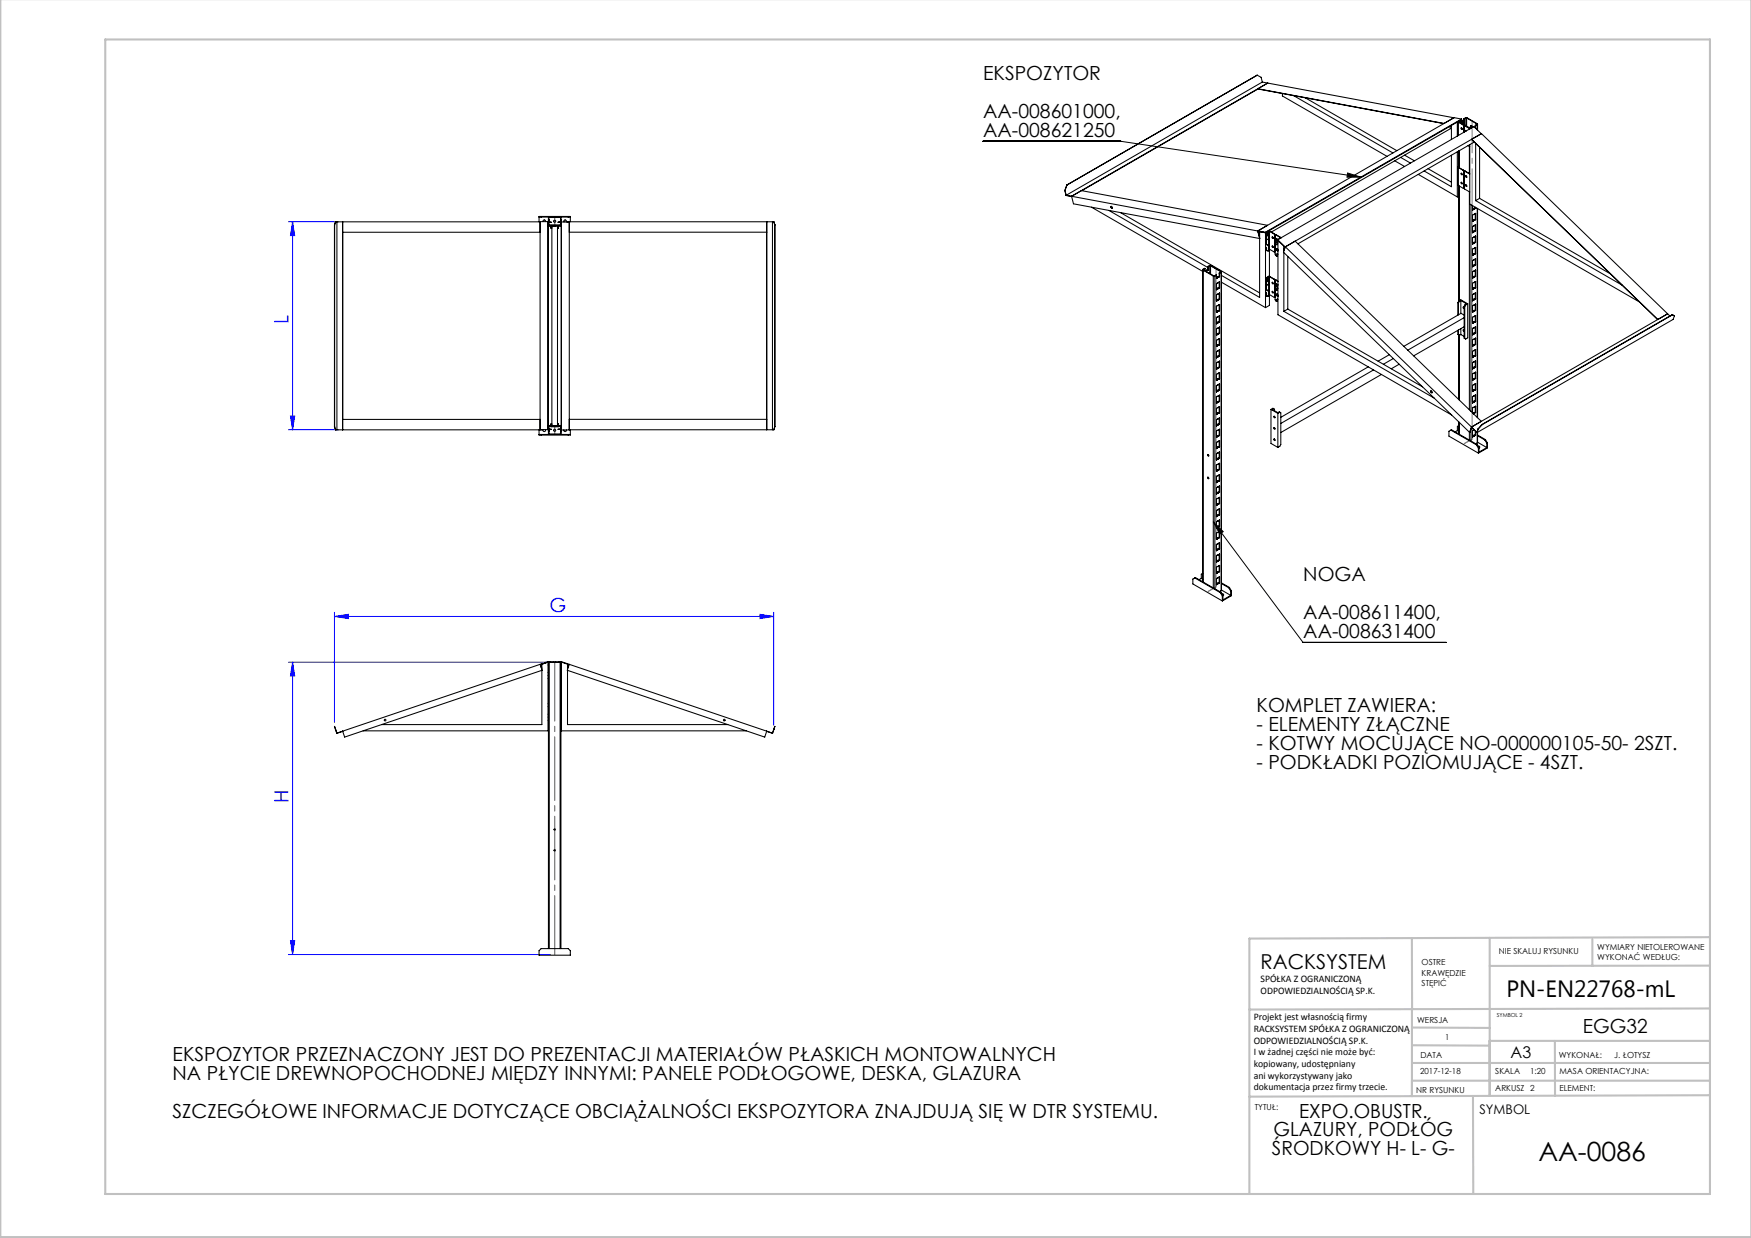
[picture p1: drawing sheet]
<svg xmlns="http://www.w3.org/2000/svg" width="420mm" height="297mm" viewBox="0 0 420 297" stroke-linecap="round" stroke-linejoin="round" font-family="sans-serif">
<g fill="none" stroke="#c0c0c0" stroke-width=".5">
<path d="M.1 -.1v296.9h419.9M25.2 9.5h385v276.9h-385zM338.7 225.2v37.8M357.3 225v37.9v-13.2M382 225.4v6.3M410.1 224.8l-110.4 .4v61.2M410.1 231.7h-52.8M338.7 259.3h71.5M338.7 255h71.5M338.7 250.8l18.6 .1M338.7 246.5l18.6 .1M357.3 249.7h52.9"/>
<path d="M373 249.7v13.2M410.1 241.9l-110.4 .3M353.3 262.9l.1 23.5M410.2 262.7l-110.5 .4"/>
</g>
<g fill="none" stroke="#00f" stroke-width=".24">
<path d="M69.2 53.2h12M70.2 53.2v49.9M70.2 53.2l.5 3.3h-1zM69.7 99.8h1l-.5 3.3zM69.2 103.1h12M69.2 158.9h64.1M70.2 158.9l.5 3.3h-1zM70.2 158.9v70.1M80.2 147.9l3.3-.5v1zM80.2 146.9v26.4M80.2 147.9h105.4M182.3 147.4l3.3 .5-3.3 .5z"/>
<path d="M185.6 146.9v27.1M69.2 229h62.8M69.7 225.7h1l-.5 3.3z"/>
</g>
<path d="M235.8 33.9h33l57.6 8.6M323.2 41.5l3.2 1h-3.3zM291 125.2l2.4 2.3-.8 .6zM291 125.2l21.6 28.9h34.3" fill="none" stroke="#000" stroke-width=".24"/>
<path d="M353.1 105.3v-76.3M291.7 140.8v-76.4" fill="none" stroke="#808080" stroke-width=".24" stroke-dasharray="15.2 1.3 1.3 1.3" stroke-dashoffset="7.5"/>
<path d="M133 52.1v2M133 102.2v2M353.1 105.3l-1.9 1.1M291.7 140.8l-1.9 1.1" fill="none" stroke="#808080" stroke-width=".24" stroke-dasharray="15.2 1.3 1.3 1.3"/>
<path d="M133 229v-70.1" fill="none" stroke="#808080" stroke-width=".24" stroke-dasharray="15.2 1.3 1.3 1.3" stroke-dashoffset="1.1"/>
<g fill="#00f">
<path d="M80.2 147.9l3.3-.5v1zM182.3 147.4l3.3 .5-3.3 .5z"/>
<path d="M70.2 158.9l.5 3.3h-1zM69.7 225.7h1l-.5 3.3z"/>
<path d="M70.2 53.2l.5 3.3h-1zM69.7 99.8h1l-.5 3.3z"/>
</g>
<path d="M291 125.2l2.4 2.3-.8 .6zM323.2 41.5l3.2 1h-3.3z" fill="#000"/>
<g fill="none" stroke="#000" stroke-width=".25">
<path d="M301.6 18l.9 .5 .3 1.2M301.6 18l-45.7 26.4M302.8 19.7l47.8 8.9M302.8 19.7l-47.1 27.1M301.7 21.3l2.4-1.4-47.1 27.2M301.7 21.3l44.7 8.3 2.3-1.3M301.7 21.3v.1M301.7 21.4l-42.2 24.3M301.7 21.4l44.6 8.3M307.6 22.4v.6l25.1 14.5M310.3 22.9l23.8 13.8M313.1 23.5l22 12.6"/>
<path d="M334.5 38.6l2.4 1.3M336 37.8l2.3 1.3M336.9 37.2l2.4 1.4M347.8 30.3l.1 .6-43 24.8M348.1 37.2v7.6l-6.5-3.8M348.1 30.1v3.4M348.8 28.2l-47.1 27.2M349.6 36.4v10.8M349.7 29.2v3.4M349.7 29.2l1.3 .8M349.8 29.2h.1M349.8 29.2l2.8 1.6 .7-.3-.4-.3"/>
<path d="M349.9 40l-.2 .1 1.3 .8M349.9 29.2v.1M349.9 36.2v4M350 36.2v4M350.1 29.2v.1M350.1 29.3l2.5 1.4 .6-.2M350.5 30.7l.2 .1v.2zM350.5 29l-.5 .2v.1M350.5 29l-.4 .2M350.5 29v.5M350.5 28.7l-.8 .5M350.5 28.7l.4 .3"/>
<path d="M350.5 28.7v.1M350.5 28.7l-.9 .6v3.3M350.5 30.7l.2 .3M350.6 28.6l-47.1 27.2M350.6 28.6l-47.1 27.1M350.7 29.2l.2 .3M350.7 29.3l.1 .1M350.9 29.1l.2 .4M350.9 29.1l-.4-.3v.7M350.9 29l.3 .4M350.9 29v.1M351 30l.1 .2"/>
<path d="M351 30l.1 .1M351.1 30.2v1.6M351.1 29.5v.4M351.1 28.5l.7-.3 2.5 1.5v.2M351.1 28.5v.7M351.1 28.5h.1M351.1 30.1v1.6M351.1 30.1v.1M351.1 29.3h.1M351.2 29.4v.5M351.2 29.4l-.1 .1M351.2 29.4h.1"/>
<path d="M351.2 29.3v.1M351.2 28.5v.8M351.2 30.2h.1M351.3 30.2l-.1 1.5M351.3 30.2l1.3 .7M351.6 28.3h.2M351.6 28.3l-.4 .2M351.6 28.3v1.9M351.6 31.3v.1M351.8 31.4l-.2-.1v.2M351.8 28.3l2.4 1.4M351.8 28.3v2"/>
<path d="M352.1 34.9l.4 .3M352.4 35.1v6.5M352.5 34.7v14.2l40.7 23.5M352.5 30.8h.2M352.6 30.9h.1M352.9 30.2l-.2 .1v.4M353 30.5v.1M353 30.2h-.2M353 30.2h-.1M353 30.2l.4 .2M353 33.4l44.6 43.2 2.4-1.3M353 33.4l44.6 43.3"/>
<path d="M353 33.4l2.3-1.3 44.7 43.2M353 30.5l-.1 .1M353.5 34l-.1 .2-42.1 24.3M353.9 30.1h.1M353.9 30.1v.6M354 30.1v.7M354 34.4v13.7M354.2 29.7v.1M354.2 29.8l-.3 .3M354.3 29.9l-.3 .2M354.3 29.9v1.2M354.4 29.8v1.4"/>
<path d="M354.9 35.3v12.3M80.2 54l.3-.8h50.9v49.9h-1.9M80.2 54h.1M80.2 54v48.4M80.3 54l-.1 48.4M80.5 53.2l-.2 .8M80.8 53.2v49.9M82.2 55.7h47.3M82.2 53.2v49.9M129.3 52.1h7.5M129.5 53.2v49.9M129.8 51.9v.2"/>
<path d="M130.2 53.2a.31 .31 0 0 1 .3-.4 .31 .31 0 0 1 .3 .4M131.5 54.1l1.4 .1M131.5 54.2h.7M131.5 53.3h.5M131.5 54.1h.1M131.5 53.9l.2 .2M131.5 53v.2M131.5 52.9v.1M131.5 53.2h.1M131.6 52.7h.1M131.5 53.4v.1M131.5 53.2v.1"/>
<path d="M131.5 53h.1M131.5 52.9h.1M131.6 52.9l.1-.7h2.7v.7M131.6 53v.2M131.6 52.9v.1M131.6 53.2h.1M131.6 53.2v.1M131.7 52.1l-.1 .1-.1 .7M132 53.3h.2l-.2 .1M132 53.4h-.5v.7M132 53.3v.1M132.2 54.1h.1"/>
<path d="M132.2 54.2v.6h.1M132.2 54.6h.1M132.9 54.1l.1 .1zM133.1 54.1l.1 .1M133.2 54.1v.1M133.7 54.2v48M133.8 54.6h.1M133.9 54.2v.6h-.1v-.6h-1.5l.1 48M133.9 54.2h.7M134.1 53.4h.4v.7h-2.9M134.1 53.3h-.2l.2 .1M134.1 53.3v.1"/>
<path d="M134.3 52.1l.2 .1v.7M134.4 53.4l-.1 .6h-2.6l-.1-.6M134.4 53v.2M134.4 52.9v.1M134.4 53.2h.1M134.5 52.7h.1M134.4 53.2v.1M134.4 53h.1M134.4 52.9h.1M134.5 53.9l-.2 .2M134.5 53v.2M134.5 52.9v.1"/>
<path d="M134.5 53.2h.1M134.5 53.4v.1M134.5 53.2v.1M134.6 54.1l-1.4 .1M134.7 53.3v49.9M135.3 53.3a.31 .31 0 0 1 .2-.5 .31 .31 0 0 1 .3 .5M136.1 53.3l49.5-.1 .3 .8M136.3 51.9v.2M136.6 53.2v50h-2v-49.9M136.6 53.3h-2.5M136.6 55.7h47.3M136.8 53.2v-1.3h-7.5v1.3"/>
<path d="M183.9 53.2v49.9M185.3 53.2v49.9M185.6 53.2l.2 .8M185.8 54h.1M185.8 54v48.4M185.9 54v48.4M255.4 45.7l.3 1.2 1.3 .2M255.4 45.7h.1M255.5 45.7l.2 1.1M255.7 46.8l46 8.6M255.9 44.4h.1M255.9 44.4l-.5 1.3"/>
<path d="M255.9 44.4l-.4 1.3M257 47.1l2.4-1.4 44.6 8.4-2.3 1.3M257 47.1l.5 1.8 44.6 8.3M261.8 49.7l26.7 15.4M266 50.5l23.7 13.7M266.5 49.7l.3 .2M266.5 49.5v.3l.3 .2M268.8 51l33.3 19.3M301.7 55.4l.4 1.8M301.7 55.4l.5 1.8M301.7 55.4l1.8 .3M302 56.3h.1"/>
<path d="M302.1 56.3h-.1M302.1 57.2v14.2l-9.1-5.3M302.1 55.6v1.4M302.2 57.2h-.1M303.5 55.7v.1M303.5 55.8l-1.6-.3 .1 .8M303.6 56.6l.2 .1 .1 .6 .3 .2 .1-.2M303.6 59.3l.2 .2 .1 .6 .3 .1 .1-.2M303.6 55.8l-.1 18M303.6 55.8l.4 .3M303.6 56.6v1.9M303.6 59.4l.1 .7"/>
<path d="M303.6 58.5l.5 .3M303.6 58.5l.4 .3M303.7 56.7v1.8M303.7 59.4v.7M303.9 56.3l.1 .3zM303.9 56.3l.2 .2M304 56.1l.3 .4M304 58.8l.3 .4M304.1 56.1l.2 .4M304.1 58.8l.2 .4M304.1 56.1h-.1M304.1 58.8h-.1"/>
<path d="M304.3 56.5v.8M304.3 59.2v.8M304.3 55.4l1.4 .7M304.3 57.3l-.1 .2M304.3 56.5h.1M304.3 57.3h.1M304.3 59.2h.1M304.4 55.4h.1M304.4 59.7h.1M304.4 55.4v4.3M304.4 55.4l-.7 .4 .4 .3M304.4 59.7l-.1 .1"/>
<path d="M304.4 55.4l1.2 .8M304.5 55.4l-1 .4M304.5 59.8v6.5M305.1 56.9h.3v.3zM305.1 59l.3 .1v.3zM305.2 56.8l.2 .4M305.2 59l.2 .4M305.6 56.2l.1 .1M305.7 56.1l.1 .2M305.7 56.1l-.1 .1M305.7 56.3v4.1l-1.3-.7M305.8 56.3l.1 4.7 .1 .3 .3 .1"/>
<path d="M305.8 56.3h-.1M305.8 58.2l.2 .4h.3M305.9 58.4v1.6M306 56.3l-.1 1M306 56.3l1.2 .7M306 56.3h.1M306 56.3h-.1M306.1 56.3l1.2 .7M306.1 56.3h-.1M306.1 57.3l-.3 .1M306.1 60l-.3 .1M306.1 57.3l.4 .2"/>
<path d="M306.1 60l.4 .2M306.1 57.5l.2 .3M306.2 57.2h-.3M306.2 59.9l-.3 .1M306.2 59.9l.3 .3M306.2 57.2l-.1 .1M306.2 59.9l-.1 .1M306.2 57.6l.1 .2M306.3 59.6l.2 .4M306.3 58.2v.4M306.4 58.2h-.1M306.4 58.2l.1 .1"/>
<path d="M306.4 58.6l-.1 .1M306.4 58.6h-.1M306.4 58.2v.4M306.5 57.5l1.6 1.7-.2 .6 .2 .1M306.5 57.5l1.8 1.7M306.5 57.5l47-27.1 1.8 1.7-47 27.1M306.5 57.7v17.8l41.7 24.1M307.2 57v.1M307.2 57.1l-.6 .4-.4-.3M307.3 57h.1M307.9 59.1v1.1M308.3 59.2l-.5 1.3 44.7 43.2"/>
<path d="M308.3 59.2l2.4-1.3 44.6 43.2-2.3 1.3M308.3 59.2l44.7 43.2M340.2 41.8l9.4 5.4M342.5 40.5l5.6 3.2M349.7 40.1v4.4M349.7 44.5h.1M349.7 44.5l1.4 .6M349.8 40.1h.1M349.8 40.1l1.2 .7M349.9 44.6v27.6M349.9 40l-.1 .1M349.9 47l-.3 .2"/>
<path d="M350 44.6v27.6M350.5 41.6h.2v.3zM350.5 43.8h.2v.3zM350.5 41.5l.2 .4M350.5 43.7l.2 .4M351 40.9l.1 .1M351 40.8l.1 .2M351 40.8v.1M351.1 41v4.1M351.1 45.1l-.1 .1M351.1 41h.1M351.1 45.1h.1"/>
<path d="M351.3 41.1l-.1 4.1 1.3 .9M351.3 41.1l1.2 .7M351.4 41h-.2M351.4 41l-.1 .1M351.4 41l1.1 .7M351.6 42.2l.2 .3M351.6 44.3l.2 .4M352.4 46v52.3M352.8 49.1v49.6M353.2 58.5v.1M353.2 55.8h.1M353.2 53.1h.1"/>
<path d="M353.2 50.4h.1M353.2 49.3v1.1M353.3 55.7h-.1M353.3 50.2l.1 .1M353.3 50.2l-.1 .1M353.3 52.9l.1 .1M353.3 52.9l-.1 .1M353.3 55.7h.1M353.3 58.4h.1M353.3 58.4l-.1 .1M353.4 50.1l.1-.1 .2 .1M353.4 50.1l-.1 .1"/>
<path d="M353.4 52.8l-.1 .1M353.4 55.5l-.1 .2M353.4 58.3l.1-.2 .2 .2M353.4 58.3l-.1 .1M353.4 50.1l.1 .1M353.4 50.1h.1M353.4 52.8h.1M353.4 55.5h.1M353.4 58.3h.1M353.4 52.8l.1 .1M353.4 55.5l.1 .1M353.4 58.4l-.2 .2"/>
<path d="M353.4 55.7l-.2 .1M353.4 53l-.2 .1M353.4 50.3l-.2 .1M353.5 51.4v.1M353.5 54.2h.1M353.5 56.9h.1M353.5 59.6h.1M353.5 59.6l-.3 .2v1.5M353.5 58.3l-.1 .1M353.5 54.2l-.3 .2v1.4M353.5 55.6l-.1 .1M353.5 51.4l-.3 .2v1.5"/>
<path d="M353.5 52.9l-.1 .1M353.5 50.2l-.1 .1M353.5 50.2h.1M353.5 52.9h.1M353.5 55.6h.1M353.5 58.3h.1M353.6 58.2l-.1 .1M353.6 58.2l.1 .1M353.6 55.5l-.1 .1M353.6 55.5l.1 .1M353.6 52.8l-.1 .1M353.6 52.8h.1"/>
<path d="M353.6 50.1l-.1 .1M353.6 50.1h.1M353.6 55.5h.1M353.6 58.2h.1M353.8 52.7l-.4 .1M353.8 55.4l-.4 .1M353.8 49.9l.1 .1M353.8 49.9l-.2 .1M353.8 52.7h.1M353.8 55.4h.1M353.8 58.1l.1 .1M353.8 58.1l-.2 .1"/>
<path d="M353.9 49.9h-.1M353.9 52.6l-.1 .1M353.9 55.3l-.1 .1M353.9 58l-.1 .1M353.9 49.7v.2M353.9 51.2v1.4M353.9 54v1.3M353.9 56.7v1.3M353.9 59.4v1.4M353.9 49.9h.1M353.9 52.6l.1 .1M353.9 55.3l.1 .1"/>
<path d="M353.9 58l.1 .1M353.9 59.4h.1M353.9 59.4l-.4 .2M353.9 56.6l.1 .1M353.9 56.6l-.7 .5v1.4M353.9 53.9h.1M353.9 53.9l-.4 .3M353.9 51.2h.1M353.9 51.2l-.4 .2M353.9 58.2l-.2 .1M353.9 55.4l-.2 .2M353.9 52.7l-.2 .1"/>
<path d="M353.9 50l-.2 .1M354 58.1l-.1 .1M354 55.4h-.1M354 52.7h-.1M354 49.9l-.1 .1M354 48.1l35.1 20.3M354 49.8v.1M354 51.2v1.5M354 53.9v1.5M354 56.7v1.4M354 59.4v1.4M354.3 50v50.1"/>
<path d="M354.4 50v50.2M354.9 47.6l-.9 .5M354.9 47.6l31.4 18.1M288.5 64.7v74.9M288.6 64.8l2.4 1.4M288.6 64.8v74.8M288.7 64.6v.2M288.7 64.8l2.4 1.4 .7-.2M289 64.4l-.5 .2 .1 .2M289 64.4l-.3 .2M289 64.4v.6M289.2 65h.1"/>
<path d="M289.3 64.9l-.1 .1M289.3 64.9l.1 .1M289.3 64.9h.1M289.3 65.1h.1M289.4 65l-.1 .1M289.4 65h.1M289.5 64.9h-.2M289.5 64.9l-.1 .1M289.5 64.9h.1M289.7 64.8h.1M289.7 64.8l-.2 .1M289.7 63.9l.7-.2 2.5 1.4v.2"/>
<path d="M289.7 64.7v.1M289.7 63.9l.1 .1M289.7 64.7l.1 .1M289.7 63.9v.8M289.8 64.8l-.2 .1M289.8 64.8h.1M289.8 64v.8M290.2 63.8h.2M290.2 63.8l-.4 .2M290.2 63.8v1.8M290.4 63.8l2.4 1.4M290.4 63.8v1.9"/>
<path d="M291 66.2h.4M291 66.2v74.8M291.4 66.2v75.1M291.8 66.8h.1M291.8 77.7h.1M291.8 74.9h.1M291.8 72.2h.1M291.8 69.5h.1M291.8 66l-.4 .2M291.8 66v.8M291.8 74.9v.1M291.9 66.6l.1 .1"/>
<path d="M291.9 66.6l-.1 .1M291.9 69.3l.1 .1M291.9 69.3l-.1 .1M291.9 72.1h.1M291.9 72.1l-.1 .1M291.9 74.8h.1M291.9 74.8l-.1 .1M291.9 77.5l.1 .1M291.9 77.5l-.1 .1M292 66.5l-.1 .1M292 69.2l-.1 .1M292 72l-.1 .1"/>
<path d="M292 74.7l-.1 .1M292 77.4l-.1 .1M292 66.5l.1 .1M292 66.5h.1M292 71.9v.1M292 74.7h.1M292 77.4h.1M292 69.2l.1 .1M292 71.9l.1 .1M292 77.4l.1 .1M292 66.7l-.2 .1M292 77.6l-.2 .1"/>
<path d="M292 74.8l-.2 .2M292 72.1l-.2 .1M292 69.4l-.2 .1M292.1 67.9h.1M292.1 70.6h.1M292.1 73.3h.1M292.1 76v.1M292.1 78.7v.1M292.1 66.6l-.1 .1M292.1 77.5l-.1 .1M292.1 74.7l-.1 .1M292.1 70.6l-.3 .2v1.4"/>
<path d="M292.1 72l-.1 .1M292.1 69.3l-.1 .1M292.1 66.6h.1M292.1 69.3h.1M292.1 72h.1M292.1 74.7h.1M292.1 77.4v.1M292.2 69.2h-.2M292.2 71.9h-.2M292.2 77.3l-.2 .1M292.2 66.5l-.1 .1M292.2 66.5h.1"/>
<path d="M292.2 77.4h-.1M292.2 77.4h.1M292.2 74.6l-.1 .1M292.2 74.6l.1 .1M292.2 71.9l-.1 .1M292.2 71.9l.1 .1M292.2 69.2l-.1 .1M292.2 69.2h.1M292.2 71.9h.1M292.2 74.6h.1M292.4 66.3l-.4 .2M292.4 74.5l-.4 .2"/>
<path d="M292.4 80l-.4 .1M292.4 66.3l.1 .1M292.4 69.1h.1M292.4 69.1l-.2 .1M292.4 71.8h.1M292.4 71.8l-.2 .1M292.4 74.5l.1 .1M292.4 77.2l.1 .1M292.4 77.2l-.2 .1M292.4 80h.1M292.4 66.3h.1M292.4 69v.1"/>
<path d="M292.4 71.7v.1M292.4 74.5h.1M292.4 77.2h.1M292.4 79.9v.1M292.4 65.5l.1 .1M292.4 65.5v.8M292.4 67.6v1.4M292.4 70.4v1.3M292.4 73.1v1.4M292.4 75.8v1.4M292.4 78.5v1.4M292.4 69l.1 .1"/>
<path d="M292.4 71.7l.1 .1M292.4 79.9l.1 .1M292.5 78.5l-.7 .4v1.5M292.5 75.8h.1M292.5 75.8l-.7 .4v1.5M292.5 73l-.7 .5v1.4M292.5 70.3l-.4 .3M292.5 67.6h.1M292.5 67.6l-.7 .4v1.5M292.5 66.4l-.2 .1M292.5 77.3l-.2 .1M292.5 74.6l-.2 .1"/>
<path d="M292.5 71.8l-.2 .2M292.5 69.1l-.2 .1M292.5 70.3h.1M292.5 73v.1M292.5 78.5h.1M292.5 73.1h.1M292.5 66.3v.1M292.5 80h.1M292.5 77.2v.1M292.5 74.5v.1M292.5 71.8h.1M292.5 69.1h.1"/>
<path d="M292.5 65.6v.7M292.5 67.6v1.5M292.5 70.3v1.5M292.5 73.1v1.4M292.5 75.8v1.4M292.5 78.5v1.5M292.8 65.2v.1M292.8 65.3l-.4 .2M292.9 65.3l-.4 .3M292.9 65.3v76.4M293 65.2l-.1 76.5M293 67.7l10.5 6.1"/>
<path d="M303.6 67.5l.2 .1 .1 .6 .3 .2 .1-.2M303.6 70.2l.2 .2 .1 .6 .3 .1 .1-.2M303.6 69.4l.5 .3M303.6 67.5v1.9M303.6 70.2l.1 .8M303.6 69.4l.4 .3M303.7 67.6v1.8M303.7 70.3v.7M303.8 70.9l-.1 .1M303.8 60l-.1 .1M303.9 67.2l.1 .3zM303.9 67.2l.2 .2"/>
<path d="M304 67l-.4-.3 .8-.4 1.3 .7M304 67l.3 .4M304 69.7l.3 .4M304.1 66.9l.2 .5M304.1 69.7l.2 .4M304.1 66.9l-.1 .1M304.1 69.7h-.1M304.3 67.4v.8M304.3 70.1v.8M304.3 68.2l-.1 .2M304.3 70.9l-.1 .2M304.3 60l-.1 .2"/>
<path d="M304.3 67.4h.1M304.3 68.2h.1M304.3 70.1h.1M304.3 70.9h.1M304.3 60h.1M304.4 66.3h.1M304.4 70.6h.1M304.4 66.3l-.7 .4 .4 .2M304.4 66.3v4.3M304.4 70.6h-.1M304.4 70.6l1.3 .7M304.4 66.3l1.2 .7"/>
<path d="M304.5 70.7v2.6l-1 .5M305.1 67.7l.3 .1v.3zM305.1 69.9l.3 .1v.3zM305.2 67.7l.2 .4M305.2 69.9l.2 .3M305.6 67l.1 .2M305.7 67l.1 .2M305.7 67h-.1M305.7 67.2v4.1M305.8 60.4l-.1 .1M305.8 71.3h-.1M305.8 71.3h.1"/>
<path d="M305.8 67.2l.1 4.7 .1 .3 .3 .1M305.8 67.2h-.1M305.8 69.1l.2 .4h.3M305.9 69.3v1.6M306 67.2h.1M306.1 67.2h-.2M306.1 67.2l.4 .3M306.1 68.1l-.3 .2M306.1 70.9l-.3 .1M306.1 68.1l.4 .3M306.1 70.9l.4 .2M306.1 68.4l.2 .3"/>
<path d="M306.2 68.1h-.3M306.2 70.8l-.3 .1M306.2 68.1l.3 .2M306.2 70.8l.3 .2M306.2 68.1h-.1M306.2 70.8l-.1 .1M306.2 68.5l.1 .1M306.3 70.5l.2 .4M306.3 60.9v.5M306.3 69.1v.4M306.3 71.8v.5M306.4 69.1h-.1"/>
<path d="M306.4 71.8h-.1M306.4 60.9h-.1M306.4 69.1l.1 .1M306.4 71.8l.1 .1M306.4 60.9l.1 .1M306.4 69.5l-.1 .1M306.4 72.2l-.1 .1M306.4 61.3l-.1 .1M306.4 69.5h-.1M306.4 60.9v.4M306.4 69.1v.4M306.4 71.8v.4"/>
<path d="M306.5 67.5l-.6-.3v.9M307.9 74.7l36.1 20.8M307.9 60.6v14.1M308.9 74.1l-1 .6M308.9 74.1l32.3 18.7M308.9 61.5v12.6M349.7 72.6v3M349.7 79.2v1l.4 .2 .3-.1M349.7 72.6l.1 .1M349.8 72.7v2.8M349.8 79.2v1.1M349.9 72.2l.2 .1"/>
<path d="M349.9 72.2l.5-.3 1.6 1M349.9 72.2l-.2 .4M350.1 72.3l-.3 .4M350.4 72.1l1.4 .8-.4 .2M350.4 72.1l-.3 .2M350.4 72.1v3.1M350.4 78.8v1.5M351.1 73.7l.1 .2zM351.1 79.1l.1 .3zM351.2 79.2l-.3-.1 .3 .4M351.2 73.8l-.3-.1 .3 .3M351.2 75.6l-.8-.4-13.7 7.9"/>
<path d="M351.2 76.2l-13.5 7.8M351.2 78.4l-12.1 7M351.2 73.5l.1 .1M351.3 73.6v7.6M351.4 73.1l-.2 .4M351.4 73.1l.2 .1M351.6 73.2l-.3 .4M352 72.9l-.4 .3M352 72.9v8.1l-.4 .3-.4-.2v-7.6M353.2 77.6h.1M353.2 74.9h.1M353.2 72.1v.1"/>
<path d="M353.2 69.4h.1M353.2 66.7h.1M353.2 64h.1M353.2 61.3h.1M353.3 61.1l.1 .1M353.3 61.1l-.1 .1M353.3 63.8l.1 .1M353.3 63.8l-.1 .1M353.3 66.5l.1 .1M353.3 66.5l-.1 .1M353.3 69.3h.1M353.3 69.3l-.1 .1"/>
<path d="M353.3 72h.1M353.3 72l-.1 .1M353.3 74.7l.1 .1M353.3 74.7l-.1 .1M353.3 77.4l.1 .1M353.3 77.4l-.1 .1M353.4 61l.1-.1 .2 .1M353.4 61l-.1 .1M353.4 63.7l-.1 .1M353.4 66.4l-.1 .1M353.4 69.2l.1-.2 .2 .2M353.4 69.2l-.1 .1"/>
<path d="M353.4 71.9l-.1 .1M353.4 74.6l-.1 .1M353.4 77.3l.1-.1 .2 .1M353.4 77.3l-.1 .1M353.4 61h.1M353.4 63.7h.1M353.4 66.4h.1M353.4 69.2h.1M353.4 71.9h.1M353.4 74.6h.1M353.4 77.3h.1M353.4 63.7l.1 .1"/>
<path d="M353.4 66.4l.1 .1M353.4 74.6l.1 .1M353.4 77.3l.1 .1M353.4 72l-.2 .2M353.4 77.5l-.2 .1M353.4 74.8l-.2 .1M353.4 69.3l-.2 .1M353.4 66.6l-.2 .1M353.4 63.9l-.2 .1M353.4 61.2l-.2 .1M353.5 62.3v.1M353.5 65.1h.1"/>
<path d="M353.5 67.8h.1M353.5 70.5h.1M353.5 73.2v.1M353.5 75.9v.1M353.5 78.7h.1M353.5 78.7l-.3 .2v1.4M353.5 75.9l-.3 .2v1.5M353.5 77.4l-.1 .1M353.5 73.2l-.3 .2v1.5M353.5 74.7l-.1 .1M353.5 71.9l-.1 .1M353.5 67.8l-.3 .2v1.4"/>
<path d="M353.5 69.2l-.1 .1M353.5 65l-.3 .2v1.5M353.5 66.5l-.1 .1M353.5 63.8l-.1 .1M353.5 61l-.1 .2M353.5 61h.1M353.5 63.8h.1M353.5 66.5h.1M353.5 69.2h.1M353.5 74.6v.1M353.5 77.4h.1M353.6 63.6l-.2 .1"/>
<path d="M353.6 71.8l-.2 .1M353.6 77.3l-.1 .1M353.6 77.3h.1M353.6 74.6h-.1M353.6 74.6h.1M353.6 71.8l-.1 .1M353.6 71.9h.1M353.6 69.1l-.1 .1M353.6 69.1l.1 .1M353.6 66.4l-.1 .1M353.6 66.4h.1M353.6 63.7l-.1 .1"/>
<path d="M353.6 63.7h.1M353.6 61h-.1M353.6 61h.1M353.6 69.1h.1M353.6 71.8v.1M353.8 66.3l-.4 .1M353.8 74.4l-.4 .2M353.8 79.9l-.4 .1M353.8 77.2l-.2 .1M353.8 60.8l.1 .1M353.8 60.8l-.2 .1M353.8 63.6l-.2 .1"/>
<path d="M353.8 63.6h.1M353.8 66.3h.1M353.8 69h.1M353.8 69l-.2 .1M353.8 71.7l-.2 .1M353.8 71.7l.1 .1M353.8 74.4l.1 .1M353.8 77.2h.1M353.8 79.9h.1M353.9 60.8h-.1M353.9 63.5l-.1 .1M353.9 66.2l-.1 .1"/>
<path d="M353.9 68.9l-.1 .1M353.9 71.7h-.1M353.9 74.4h-.1M353.9 77.1l-.1 .1M353.9 79.8l-.1 .1M353.9 77.1l.1 .1M353.9 62.1v1.4M353.9 64.8v1.4M353.9 67.6v1.3M353.9 70.3v1.4M353.9 73v1.4M353.9 75.7v1.4"/>
<path d="M353.9 78.4v1.4M353.9 60.8h.1M353.9 63.5h.1M353.9 66.2l.1 .1M353.9 68.9l.1 .1M353.9 71.7h.1M353.9 74.4h.1M353.9 79.8l.1 .1M353.9 78.4h.1M353.9 78.4l-.4 .3M353.9 75.7h.1M353.9 75.7l-.4 .2"/>
<path d="M353.9 73h.1M353.9 73l-.4 .2M353.9 70.2l.1 .1M353.9 70.2l-.7 .5v1.4M353.9 67.5h.1M353.9 67.5l-.4 .3M353.9 64.8h.1M353.9 64.8l-.4 .2M353.9 62.1h.1M353.9 62.1l-.7 .4v1.5M353.9 79.9l-.2 .2M353.9 77.2l-.2 .1"/>
<path d="M353.9 74.5l-.2 .1M353.9 71.8l-.2 .1M353.9 69l-.2 .2M353.9 66.3l-.2 .1M353.9 63.6l-.2 .1M353.9 60.9l-.2 .1M354 79.9h-.1M354 77.2h-.1M354 74.4l-.1 .1M354 71.7l-.1 .1M354 69h-.1M354 66.3h-.1"/>
<path d="M354 63.5l-.1 .1M354 60.8l-.1 .1M354 62.1v1.4M354 64.8v1.5M354 67.5v1.5M354 70.3v1.4M354 73v1.4M354 75.7v1.5M354 78.4v1.5M400 75.3l.5 .5M400 75.3l-47 27.1M401.1 75.5h.1"/>
<path d="M401.1 75.5l-45.6 26.3M401.1 75.5l.5 .3M401.1 75.5l-45.6 26.4M401.6 75.8l-.3 .8-47 27.2M291.8 99.4v.1M291.8 96.7h.1M291.8 94h.1M291.8 91.3h.1M291.8 88.6h.1M291.8 85.8v.1M291.8 83.1h.1M291.8 80.4h.1"/>
<path d="M291.9 80.2l.1 .1M291.9 80.2l-.1 .1M291.9 83h.1M291.9 83h-.1M291.9 85.7h.1M291.9 85.7l-.1 .1M291.9 88.4l.1 .1M291.9 88.4l-.1 .1M291.9 91.1l.1 .1M291.9 91.1l-.1 .1M291.9 93.8l.1 .1M291.9 93.8l-.1 .1"/>
<path d="M291.9 96.6h.1M291.9 96.6h-.1M291.9 99.3h.1M291.9 99.3l-.1 .1M292 80.1l-.1 .1M292 82.8l.1-.1 .2 .2M292 82.8l-.1 .2M292 85.6l-.1 .1M292 88.3l-.1 .1M292 91l-.1 .1M292 93.7l-.1 .1M292 96.5l-.1 .1"/>
<path d="M292 99.2l-.1 .1M292 80.1h.1M292 82.8h.1M292 85.6h.1M292 88.3h.1M292 91h.1M292 93.7h.1M292 96.4v.1M292 99.2h.1M292 80.1l.1 .1M292 82.8l.1 .1M292 91l.1 .1"/>
<path d="M292 93.7l.1 .1M292 96.4l.1 .1M292 99.3l-.2 .2M292 96.6l-.2 .1M292 93.9l-.2 .1M292 91.2l-.2 .1M292 88.5l-.2 .1M292 85.7l-.2 .2M292 83l-.2 .1M292 80.3l-.2 .1M292.1 81.5h.1M292.1 84.2h.1"/>
<path d="M292.1 86.9h.1M292.1 89.6v.1M292.1 92.4h.1M292.1 95.1h.1M292.1 97.8h.1M292.1 97.8l-.3 .2v1.4M292.1 99.2l-.1 .1M292.1 96.5l-.1 .1M292.1 93.8l-.1 .1M292.1 91.1l-.1 .1M292.1 88.3l-.1 .2M292.1 84.2l-.3 .2v1.4"/>
<path d="M292.1 85.6l-.1 .1M292.1 82.9l-.1 .1M292.1 80.2l-.1 .1M292.1 80.2h.1M292.1 82.9h.1M292.1 85.6h.1M292.1 88.3h.1M292.1 93.8h.1M292.1 96.5h.1M292.1 99.2h.1M292.2 85.5l-.2 .1M292.2 90.9l-.2 .1"/>
<path d="M292.2 99.1l-.2 .1M292.2 99.1l-.1 .1M292.2 99.1l.1 .1M292.2 96.4l-.1 .1M292.2 96.4l.1 .1M292.2 93.7l-.1 .1M292.2 93.7h.1M292.2 91l-.1 .1M292.2 91h.1M292.2 88.3h-.1M292.2 88.3h.1M292.2 85.5l-.1 .1"/>
<path d="M292.2 85.5l.1 .1M292.2 82.8l-.1 .1M292.2 82.8l.1 .1M292.2 80.1l-.1 .1M292.2 80.1h.1M292.2 82.8h.1M292.2 85.5h.1M292.2 96.4h.1M292.2 99.1h.1M292.4 88.1l-.4 .2M292.4 93.6l-.4 .1M292.4 96.3l-.4 .1"/>
<path d="M292.4 90.8l.1 .1M292.4 82.7h.1M292.4 82.7l-.2 .1M292.4 85.4l.1 .1M292.4 85.4l-.2 .1M292.4 88.1l.1 .1M292.4 90.8l-.2 .1M292.4 93.6h.1M292.4 96.3h.1M292.4 99l.1 .1M292.4 99l-.2 .1M292.4 82.6v.1"/>
<path d="M292.4 85.3v.1M292.4 88.1h.1M292.4 90.8h.1M292.4 93.5v.1M292.4 96.2v.1M292.4 99h.1M292.4 81.2v1.4M292.4 84v1.3M292.4 86.7v1.4M292.4 89.4v1.4M292.4 92.1v1.4M292.4 94.9v1.3"/>
<path d="M292.4 97.6v1.4M292.4 82.6l.1 .1M292.4 85.3l.1 .1M292.4 93.5l.1 .1M292.4 96.2l.1 .1M292.5 97.5l-.4 .3M292.5 94.8h.1M292.5 94.8l-.7 .5v1.4M292.5 92.1l-.7 .4v1.5M292.5 89.4h.1M292.5 89.4l-.7 .4v1.5M292.5 86.7l-.7 .4v1.5"/>
<path d="M292.5 83.9l-.4 .3M292.5 81.2h.1M292.5 81.2l-.7 .4v1.5M292.5 99.1l-.2 .1M292.5 96.3l-.2 .2M292.5 93.6l-.2 .1M292.5 90.9l-.2 .1M292.5 88.2l-.2 .1M292.5 85.5l-.2 .1M292.5 82.7l-.2 .2M292.5 80l-.2 .1M292.5 83.9h.1"/>
<path d="M292.5 86.7h.1M292.5 92.1h.1M292.5 97.5v.1M292.5 97.6h.1M292.5 99v.1M292.5 96.3h.1M292.5 93.6h.1M292.5 90.8v.1M292.5 88.1v.1M292.5 85.4v.1M292.5 82.7h.1M292.5 81.2v1.5"/>
<path d="M292.5 83.9v1.5M292.5 86.7v1.4M292.5 89.4v1.4M292.5 92.1v1.5M292.5 94.8v1.5M292.5 97.6v1.4M304.9 98.2l.4-.3 .4 .3v.3M304.9 98.2l1.6 1M304.9 98.2v8.2l1.6 .9M305.5 98l-.4 .2 1.4 .8 .3-.2 .4 .2v7.7l-.2 .4-.5 .2M305.7 99.9l.1 .3M305.7 99.9v.1"/>
<path d="M306.5 99.2v8.1M307 98.9l-.5 .3M328.2 88l-21 12.1M329.5 88.7l-22.3 12.9M331.4 89.8l-24.2 14M333.2 85.1l-2.7 1.6M334.2 86l-2.4 1.4M335.6 87.4l-1.9 1.1M343.2 93.8l.3 .1v.3l-.3-.1zM343.2 93.8l.3 .4M343.2 94l.3 .1M343.2 93.8h.1"/>
<path d="M349.9 80.4v15.5M350 80.4v15.5M350.4 80.3l.8 .4M353.2 96.6v.1M353.2 93.9h.1M353.2 91.2h.1M353.2 88.5h.1M353.2 85.8h.1M353.2 83v.1M353.2 80.3h.1M353.3 80.2h.1M353.3 80.2h-.1"/>
<path d="M353.3 82.9h.1M353.3 82.9l-.1 .1M353.3 85.6l.1 .1M353.3 85.6l-.1 .1M353.3 88.3l.1 .1M353.3 88.3l-.1 .1M353.3 91l.1 .1M353.3 91l-.1 .1M353.3 93.8h.1M353.3 93.8l-.1 .1M353.3 96.5h.1M353.3 96.5l-.1 .1"/>
<path d="M353.4 80l-.1 .2M353.4 82.8l-.1 .1M353.4 85.5l.1-.1 .2 .1M353.4 85.5l-.1 .1M353.4 88.2l.1-.1 .2 .1M353.4 88.2l-.1 .1M353.4 90.9l-.1 .1M353.4 93.7l-.1 .1M353.4 96.4l.1-.2 .2 .2M353.4 96.4l-.1 .1M353.4 99.1v.1M353.4 80h.1"/>
<path d="M353.4 82.8h.1M353.4 85.5h.1M353.4 88.2h.1M353.4 90.9h.1M353.4 93.6v.1M353.4 96.4h.1M353.4 80l.1 .1M353.4 88.2l.1 .1M353.4 90.9l.1 .1M353.4 93.6l.1 .1M353.4 99.1l.1 .1M353.4 80.2l-.2 .1"/>
<path d="M353.4 88.4l-.2 .1M353.4 96.5l-.2 .2M353.4 99.3h.1M353.4 93.8l-.2 .1M353.4 91.1l-.2 .1M353.4 85.7l-.2 .1M353.4 82.9l-.2 .2M353.5 81.4h.1M353.5 84.1h.1M353.5 86.8v.1M353.5 89.6h.1M353.5 92.3h.1"/>
<path d="M353.5 95h.1M353.5 97.7h.1M353.5 99.2l-.1 .1M353.5 95l-.3 .2v1.4M353.5 96.4l-.1 .1M353.5 92.3l-.3 .2v1.4M353.5 93.7l-.1 .1M353.5 89.5l-.3 .2v1.5M353.5 91l-.1 .1M353.5 86.8l-.3 .2v1.5M353.5 88.3l-.1 .1M353.5 85.5l-.1 .2"/>
<path d="M353.5 81.4l-.3 .2v1.4M353.5 82.8l-.1 .1M353.5 80.1l-.1 .1M353.5 80.1h.1M353.5 82.8h.1M353.5 85.5h.1M353.5 88.3h.1M353.5 91h.1M353.5 93.7h.1M353.5 96.4h.1M353.5 99.1v.1M353.6 93.6h-.2"/>
<path d="M353.6 99l-.2 .1M353.6 99.1h-.1M353.6 99.1h.1M353.6 96.3l-.1 .1M353.6 96.3l.1 .1M353.6 93.6l-.1 .1M353.6 93.6l.1 .1M353.6 90.9l-.1 .1M353.6 90.9h.1M353.6 85.5h-.1M353.6 85.5h.1M353.6 82.7l-.1 .1"/>
<path d="M353.6 82.7l.1 .1M353.6 80l-.1 .1M353.6 80l.1 .1M353.6 80h.1M353.6 82.7h.1M353.6 93.6h.1M353.6 96.3h.1M353.7 88.2l-.2 .1M353.8 82.6l-.4 .2M353.8 90.8l-.4 .1M353.8 82.6l.1 .1M353.8 85.3l.1 .1"/>
<path d="M353.8 85.3l-.2 .1M353.8 88l.1 .1M353.8 88l-.2 .2M353.8 90.8h.1M353.8 93.5h.1M353.8 93.5l-.2 .1M353.8 96.2l.1 .1M353.8 96.2l-.2 .1M353.8 98.9l.1 .1M353.8 98.9l-.2 .1M353.9 82.5h.1M353.9 85.3h-.1"/>
<path d="M353.9 88h-.1M353.9 90.7l-.1 .1M353.9 93.4l-.1 .1M353.9 96.2h-.1M353.9 98.9h-.1M353.9 81.2v1.3M353.9 83.9v1.4M353.9 86.6v1.4M353.9 89.3v1.4M353.9 92.1v1.3M353.9 94.8v1.4M353.9 97.5v1.4"/>
<path d="M353.9 82.5l.1 .1M353.9 85.3h.1M353.9 88h.1M353.9 90.7l.1 .1M353.9 93.4l.1 .1M353.9 96.2h.1M353.9 98.9h.1M353.9 97.5h.1M353.9 97.5l-.7 .4v1.1M353.9 94.7l.1 .1M353.9 94.7l-.4 .3M353.9 92h.1"/>
<path d="M353.9 92l-.4 .3M353.9 89.3h.1M353.9 89.3l-.4 .2M353.9 86.6h.1M353.9 86.6l-.4 .2M353.9 83.9h.1M353.9 83.9l-.7 .4v1.5M353.9 81.1l.1 .1M353.9 81.1l-.4 .3M353.9 99l-.2 .1M353.9 96.3l-.2 .1M353.9 93.5l-.2 .2"/>
<path d="M353.9 90.8l-.2 .1M353.9 88.1l-.2 .1M353.9 85.4l-.2 .1M353.9 82.7l-.2 .1M354 98.9l-.1 .1M354 96.2l-.1 .1M354 93.5h-.1M354 90.8h-.1M354 88l-.1 .1M354 85.3l-.1 .1M354 82.6l-.1 .1M354 81.2v1.4"/>
<path d="M354 83.9v1.4M354 86.6v1.4M354 89.3v1.5M354 92v1.5M354 94.8v1.4M354 97.5v1.4M80.2 102.4l.3 .7M82.2 100.6h47.3M129.3 104.2h7.5M129.8 104.2v.2M130 103.1h-49.5M130.3 103.1a.31 .31 0 0 0 .2 .4 .31 .31 0 0 0 .3-.4"/>
<path d="M131.5 103h.5M131.5 102.1h.7M131.5 103.4l.1 .7 .1 .1M131.5 103.2v.1M131.5 103.1v.1M131.5 103.3v.1M131.5 103.6h.1M131.5 102.3v.7h.5M131.5 103v.1M131.5 103.2h.1M131.5 103.1h.1M131.5 102.8h.1"/>
<path d="M131.5 103.3h.1M131.5 103.4h.1M131.5 102.3h.1M131.6 102.2h2.9v.8h-.4M131.6 103.4l.1 .7h2.7v-.7M131.6 103.2v.1M131.6 103.1v.1M131.6 103.3v.1M131.6 102.9h.1M131.6 103.6h.1M131.6 103v.1M131.7 102.2l-.2 .2"/>
<path d="M132 103h.2h-.2M132 103h.1M132.2 101.9h.1M132.2 102.3h1.7M132.3 101.6h-.1v.6M132.3 102.1h.1M132.9 102.2h.1M132.9 102.2h-1.4M133.2 102.2h1.4M133.2 102.2h-.1M133.2 102.2h.1M133.7 102.1h.1"/>
<path d="M133.8 102.2v-.6h.1v.6M133.8 101.9h.1M133.9 102.1h.7M134.1 103h-.2h.2M134.1 103h.1M134.1 103h.5M134.3 102.2l.2 .2M134.4 103v-.7h-2.7l-.1 .7M134.4 103.2v.1M134.4 103.1v.1M134.4 103.3v.1M134.4 102.8h.1"/>
<path d="M134.4 103.6h.1M134.4 103.2h.1M134.4 103.1h.1M134.4 103v.1M134.4 103.3h.1M134.4 103.4h.1M134.5 103.4v.7l-.2 .1M134.5 103.2v.1M134.5 103.1v.1M134.5 103.3v.1M134.5 103.6h.1M134.5 103v.1"/>
<path d="M135.2 103.2a.31 .31 0 0 0 .3 .3 .31 .31 0 0 0 .4-.3M136.3 104.2v.2M136.6 100.6h47.3M136.8 103.1v1.3h-7.5v-1.3M185.8 102.4h.1M185.8 102.4l-.2 .7M185.9 102.4l-.3 .7h-49M289.7 109l.2 .4M289.7 114.5l.2 .3M291.8 118.5h.1M291.8 115.8h.1M291.8 113.1h.1"/>
<path d="M291.8 110.3h.1M291.8 107.6h.1M291.8 104.9h.1M291.8 102.2h.1M291.9 107.5h-.1M291.9 115.6l-.1 .1M291.9 102l.1 .1M291.9 102l-.1 .1M291.9 104.7l.1 .1M291.9 104.7l-.1 .1M291.9 107.5h.1M291.9 110.2h.1"/>
<path d="M291.9 110.2l-.1 .1M291.9 112.9l.1 .1M291.9 112.9l-.1 .1M291.9 115.6l.1 .1M291.9 118.3l.1 .1M291.9 118.3l-.1 .1M292 101.9l-.1 .1M292 104.6l-.1 .1M292 107.3l-.1 .2M292 110.1l-.1 .1M292 112.8l-.1 .1M292 115.5l-.1 .1"/>
<path d="M292 118.2l-.1 .1M292 101.9h.1M292 104.6h.1M292 107.3h.1M292 110.1h.1M292 112.8h.1M292 115.5h.1M292 104.6l.1 .1M292 107.3l.1 .1M292 115.5l.1 .1M292 118.2l.1 .1M292 110.2l-.2 .1"/>
<path d="M292 107.5l-.2 .1M292 118.4l-.2 .1M292 115.7l-.2 .1M292 113l-.2 .1M292 104.8l-.2 .1M292 102.1l-.2 .1M292.1 100.5h.1M292.1 103.2v.1M292.1 106h.1M292.1 108.7h.1M292.1 111.4h.1M292.1 114.1v.1"/>
<path d="M292.1 116.8v.1M292.1 119.6h.1M292.1 119.6l-.3 .2v1.4M292.1 118.3l-.1 .1M292.1 115.6l-.1 .1M292.1 111.4l-.3 .2v1.5M292.1 112.8l-.1 .2M292.1 110.1l-.1 .1M292.1 107.4l-.1 .1M292.1 104.7l-.1 .1M292.1 101.9l-.1 .2M292.1 101.9h.1"/>
<path d="M292.1 107.4h.1M292.1 110.1h.1M292.1 112.8h.1M292.1 115.6h.1M292.1 118.3h.1M292.2 104.5l-.2 .1M292.2 107.3h-.2M292.2 112.7l-.2 .1M292.2 118.1l-.2 .1M292.2 118.2l-.1 .1M292.2 118.2h.1M292.2 115.5l-.1 .1"/>
<path d="M292.2 115.5h.1M292.2 112.7l-.1 .1M292.2 112.8h.1M292.2 110l-.1 .1M292.2 110l.1 .1M292.2 107.3l-.1 .1M292.2 107.3h.1M292.2 104.6l-.1 .1M292.2 104.6h.1M292.2 101.9h-.1M292.2 101.9h.1M292.2 110h.1"/>
<path d="M292.2 112.7v.1M292.4 101.7l-.4 .2M292.4 109.9l-.4 .2M292.4 115.3l-.4 .2M292.4 107.2l-.2 .1M292.4 101.7l.1 .1M292.4 104.5h.1M292.4 104.5l-.2 .1M292.4 107.2h.1M292.4 109.9l.1 .1M292.4 112.6l.1 .1M292.4 112.6l-.2 .1"/>
<path d="M292.4 115.3l.1 .1M292.4 118.1h.1M292.4 118.1l-.2 .1M292.4 101.7h.1M292.4 104.4v.1M292.4 107.1v.1M292.4 109.8v.1M292.4 112.6h.1M292.4 115.3h.1M292.4 118v.1M292.4 100.3v1.4M292.4 103v1.4"/>
<path d="M292.4 105.7v1.4M292.4 108.5v1.3M292.4 111.2v1.4M292.4 113.9v1.4M292.4 116.6v1.4M292.4 119.3v1.4M292.4 104.4l.1 .1M292.4 107.1l.1 .1M292.4 109.8l.1 .1M292.4 118l.1 .1M292.5 119.3l-.4 .3M292.5 116.6h.1"/>
<path d="M292.5 116.6l-.7 .4v1.5M292.5 113.9l-.7 .4v1.5M292.5 111.1l-.4 .3M292.5 108.4l-.7 .5v1.4M292.5 105.7l-.7 .4v1.5M292.5 103h.1M292.5 103l-.7 .4v1.5M292.5 100.3l-.7 .4v1.5M292.5 110l-.2 .1M292.5 118.1l-.2 .1M292.5 115.4l-.2 .1M292.5 112.7l-.2 .1"/>
<path d="M292.5 107.2l-.2 .1M292.5 104.5l-.2 .1M292.5 101.8l-.2 .1M292.5 100.3h.1M292.5 105.7h.1M292.5 108.4h.1M292.5 111.1v.1M292.5 113.9h.1M292.5 119.3h.1M292.5 111.2h.1M292.5 118.1h.1M292.5 115.3v.1"/>
<path d="M292.5 112.6v.1M292.5 109.9v.1M292.5 107.2h.1M292.5 104.5h.1M292.5 101.7v.1M292.5 100.3v1.4M292.5 103v1.5M292.5 105.7v1.5M292.5 108.4v1.5M292.5 111.2v1.4M292.5 113.9v1.4M292.5 116.6v1.5"/>
<path d="M292.5 119.3v1.5M305.7 102.6l.1 .3M305.7 105.3l.1 .3M305.7 102.6h.1M305.7 105.3h.1M305.7 105.3v.2M348 103.2l-.5 .3v1.1l7.1 4.1M348 103.2l6.1 3.5M348 103.2l.2-.1 6.1 3.5M349.6 103.3l-.6 .3M349.6 103.3l.3 .2M349.9 101.2v2.9"/>
<path d="M349.9 102.1l-.3 .2v1M350 101.3v2.9M352.4 103.7v1.9M352.5 103.7h.1M352.8 102.9v2.9M352.9 102.5l1.4 1.3M353 102.4l1.2 1.3 .3-.8M353 102.4l-.5 1.3M353.2 104.8h.1M353.3 104.7h.1M353.3 104.7h-.1M353.4 104.5l.1-.1 .2 .2"/>
<path d="M353.4 104.5l-.1 .2M353.4 104.5h.1M353.4 104.5l.1 .1M353.4 104.7l-.2 .1M353.5 103.2h.1M353.5 103.1h.1M353.5 103.1l-.3 .3v1.4M353.5 104.6l-.1 .1M353.5 104.6h.1M353.6 104.5l-.1 .1M353.6 104.5l.1 .1M353.6 104.5h.1"/>
<path d="M353.8 104.4h.1M353.8 104.4l-.2 .1M353.9 104.3l-.1 .1M353.9 103.4v.9M353.9 104.3l.1 .1M353.9 104.4l-.2 .2M354 104.4h-.1M354 103.5v.9M354.1 106.7l.5 .8M354.3 106.6l-.2 .1M354.3 106.6l.5 .9M354.3 106.3l-.3 .2"/>
<path d="M354.3 103.8v2.5M354.4 103.7l-.1 2.6M354.4 106.1l2.2 1.3M354.4 104.5l1.8 1.1M354.4 104.4l1.9 1.1M354.5 107l.4 .2-.2 .2M354.5 102.9h.1M354.6 102.9l-.3 .9M354.6 107.2l.3 .1M354.6 107.5v1.2M354.8 107.5h-.2M355.5 101.8l-1 1.1"/>
<path d="M355.5 101.8v.1M355.5 101.9l-.9 1M356.2 105.6l.4 .8M356.3 105.5l-.1 .1M356.3 105.5l.5 .8M356.6 107.4l-1.8 1.1v-1M356.6 106.4v1M356.8 106.3l-.2 .1M356.8 106.3v1.2l-2.2 1.2M286.6 138.6l-.5 .3v1.2l7.1 4.1M286.6 138.6l6.1 3.6M286.6 138.6h.1l6.2 3.5"/>
<path d="M288.1 138.8l-.5 .3M288.1 138.8l.4 .2M288.5 137.5l-.4 .2v1.1M291.8 137.5h.1M291.8 134.8h.1M291.8 132.1h.1M291.8 129.4h.1M291.8 126.7h.1M291.8 123.9h.1M291.8 121.2h.1M291.8 123.9v.1M291.8 137.5v.1"/>
<path d="M291.9 137.4l-.1 .1M291.9 121.1h.1M291.9 121.1h-.1M291.9 123.8h.1M291.9 123.8l-.1 .1M291.9 126.5l.1 .1M291.9 126.5l-.1 .1M291.9 129.2l.1 .1M291.9 129.2l-.1 .1M291.9 131.9l.1 .1M291.9 131.9l-.1 .1M291.9 134.7h.1"/>
<path d="M291.9 134.7l-.1 .1M291.9 137.4h.1M292 120.9l-.1 .2M292 123.7l-.1 .1M292 126.4l-.1 .1M292 129.1l-.1 .1M292 131.8l-.1 .1M292 134.6l-.1 .1M292 137.3l.1-.2 .2 .2M292 137.3l-.1 .1M292 140l-.1 .1M292 120.9h.1"/>
<path d="M292 123.7h.1M292 126.4h.1M292 129.1h.1M292 131.8h.1M292 134.6h.1M292 137.3h.1M292 140h.1M292 120.9l.1 .1M292 129.1l.1 .1M292 131.8l.1 .1M292 140l.1 .1M292 137.4l-.2 .2"/>
<path d="M292 134.7l-.2 .1M292 132l-.2 .1M292 129.3l-.2 .1M292 126.6l-.2 .1M292 123.8l-.2 .2M292 121.1l-.2 .1M292.1 122.3h.1M292.1 125h.1M292.1 127.7v.1M292.1 130.5h.1M292.1 133.2h.1M292.1 135.9h.1"/>
<path d="M292.1 138.6v.1M292.1 137.3l-.1 .1M292.1 133.2l-.3 .2v1.4M292.1 134.6l-.1 .1M292.1 131.9l-.1 .1M292.1 129.2l-.1 .1M292.1 126.4l-.1 .2M292.1 123.7l-.1 .1M292.1 121l-.1 .1M292.1 121h.1M292.1 123.7h.1M292.1 126.4h.1"/>
<path d="M292.1 129.2h.1M292.1 131.9h.1M292.1 134.6h.1M292.1 137.3h.1M292.2 120.9h-.2M292.2 126.3l-.2 .1M292.2 131.8h-.2M292.2 134.5l-.2 .1M292.2 139.9l-.2 .1M292.2 140l-.1 .1M292.2 140h.1M292.2 137.2l-.1 .1"/>
<path d="M292.2 137.3h.1M292.2 134.5l-.1 .1M292.2 134.5l.1 .1M292.2 131.8l-.1 .1M292.2 131.8h.1M292.2 129.1l-.1 .1M292.2 129.1h.1M292.2 126.4h-.1M292.2 126.4h.1M292.2 123.6l-.1 .1M292.2 123.6l.1 .1M292.2 120.9l-.1 .1"/>
<path d="M292.2 120.9l.1 .1M292.2 120.9h.1M292.2 123.6h.1M292.2 134.5h.1M292.2 137.2v.1M292.4 123.5l-.4 .2M292.4 128.9l-.4 .2M292.4 120.8h.1M292.4 120.8l-.2 .1M292.4 123.5l.1 .1M292.4 126.2l.1 .1M292.4 126.2l-.2 .1"/>
<path d="M292.4 128.9l.1 .1M292.4 131.7l-.2 .1M292.4 131.7h.1M292.4 134.4h.1M292.4 134.4l-.2 .1M292.4 137.1l.1 .1M292.4 137.1l-.2 .1M292.4 139.8l.1 .1M292.4 139.8l-.2 .1M292.4 120.7v.1M292.4 123.4v.1M292.4 126.2h.1"/>
<path d="M292.4 128.9h.1M292.4 131.6v.1M292.4 134.3v.1M292.4 137.1h.1M292.4 139.8h.1M292.4 122.1v1.3M292.4 124.8v1.4M292.4 127.5v1.4M292.4 130.2v1.4M292.4 133v1.3M292.4 135.7v1.4M292.4 138.4v1.4"/>
<path d="M292.4 120.7l.1 .1M292.4 123.4l.1 .1M292.4 131.6l.1 .1M292.4 134.3l.1 .1M292.5 138.4h.1M292.5 138.4l-.7 .4v1.5M292.5 135.6l-.7 .5v1.4M292.5 132.9l-.4 .3M292.5 130.2h.1M292.5 130.2l-.7 .4v1.5M292.5 127.5l-.7 .4v1.5M292.5 124.8h.1"/>
<path d="M292.5 124.8l-.7 .4v1.5M292.5 122l-.7 .5v1.4M292.5 139.9l-.2 .1M292.5 137.2l-.2 .1M292.5 134.4l-.2 .2M292.5 131.7l-.2 .1M292.5 129l-.2 .1M292.5 126.3l-.2 .1M292.5 123.6l-.2 .1M292.5 120.8l-.2 .2M292.5 122v.1M292.5 127.5h.1"/>
<path d="M292.5 132.9h.1M292.5 135.6v.1M292.5 135.7h.1M292.5 122.1h.1M292.5 137.2h.1M292.5 139.8v.1M292.5 134.4h.1M292.5 131.7h.1M292.5 128.9v.1M292.5 126.2v.1M292.5 123.5v.1M292.5 120.8h.1"/>
<path d="M292.5 122.1v1.4M292.5 124.8v1.4M292.5 127.5v1.4M292.5 130.2v1.5M292.5 132.9v1.5M292.5 135.7v1.4M292.5 138.4v1.4M293 140l1.7 1M293 139.8l1.9 1.1M130 159.3v1.3M131.5 158.8h3.1M131.5 159.5h.1"/>
<path d="M131.5 158.8l-2 .6M131.5 158.8l-1.8 .6 .3 .9M131.5 158.8v16.5h-44.4M132 158.8l.1 .1M132.9 158.8v.1M133.2 158.8v.1M134.1 158.8l-.1 .1M134.5 159.5h.1M134.6 158.8l1.8 .6-.3 .9M134.6 158.8l1.9 .6M134.6 158.8v16.5h44.4M136.1 159.3v1.3"/>
<path d="M136.5 159.4l48.8 16.5 .6-1.6-.6 1.6-1.4-.5-.5 1.4-47.3-16zM291.8 140.3h.1M291.9 140.1l.1 .1M291.9 140.1l-.1 .1M292 140.2l-.2 .1M292.1 140.1l-.1 .1M292.7 142.2l.5 .8M292.9 142.1l-.2 .1M292.9 142.1l.4 .8M292.9 141.7l-.3 .2M293 141.5l2.2 1.3M293.1 142.5l.4 .1-.2 .3"/>
<path d="M293.2 142.6l.3 .2M293.2 143v1.2M293.3 142.9l-.1 .1M294.7 141l.5 .8M294.9 140.9l-.2 .1M294.9 140.9l.5 .8M295.2 142.8l-1.9 1.1v-1M295.2 141.8v1M295.4 141.7l-.2 .1M295.4 141.7v1.2l-2.2 1.3M80.2 174.3l.6 1.6 48.7-16.5 .5 1.4-47.3 16-.5-1.4-1.4 .5zM80.5 175h.1"/>
<path d="M129.9 160.1h-.1M130 160.8v13h-38.5M131.5 168.8h.1M131.5 169.5h.1M131.5 171.3h.1M131.5 172h.1M131.5 172.8h.1M131.5 162h.1M131.5 161.3h.1M131.5 162.8h.1M134.5 168.8h.1M134.5 169.5h.1"/>
<path d="M134.5 171.3h.1M134.5 172h.1M134.5 172.8h.1M134.5 162h.1M134.5 161.3h.1M134.5 162.8h.1M136.1 160.8v13h38.5M136.2 160.1h.1M185.6 175h.1M129.8 227.6h6.5l.5 .5v1.1h-7.5v-1.1zM131.5 227.6v-68.7h.2v68.7M134.3 227.6v-68.7h.2v68.7"/>
<circle cx="350.8" cy="29.4" r=".15"/>
<circle cx="133" cy="53.1" r=".25"/>
<circle cx="266.7" cy="49.8" r=".22"/>
<circle cx="306.2" cy="57.7" r=".15"/>
<circle cx="306.3" cy="59.9" r=".19"/>
<circle cx="351.7" cy="44.6" r=".19"/>
<circle cx="351.7" cy="42.4" r=".19"/>
<circle cx="306.2" cy="68.5" r=".15"/>
<circle cx="306.3" cy="70.8" r=".19"/>
<circle cx="133" cy="103.2" r=".25"/>
<circle cx="289.8" cy="109.3" r=".19"/>
<circle cx="289.8" cy="114.7" r=".19"/>
<circle cx="305.7" cy="100.1" r=".19"/>
<circle cx="305.7" cy="105.5" r=".19"/>
<circle cx="305.7" cy="102.8" r=".19"/>
<circle cx="92.4" cy="172.8" r=".2"/>
<circle cx="173.7" cy="172.8" r=".2"/>
<circle cx="133" cy="199" r=".16"/>
<circle cx="133" cy="204" r=".16"/>
</g>
<text font-size="6.3" x="369" y="278.5">AA-0086</text>
<text font-size="5.6" x="361.3" y="239.1">PN-EN22768-mL</text>
<text font-size="4.9" x="302.4" y="232.4">RACKSYSTEM</text>
<g font-size="4.7">
<text x="235.8" y="19.3">EKSPOZYTOR</text>
<text x="235.8" y="28.4">AA-008601000,</text>
<text x="235.8" y="32.9">AA-008621250</text>
<text x="312.6" y="139.5">NOGA</text>
<text x="312.6" y="148.6">AA-008611400,</text>
<text x="312.6" y="153.1">AA-008631400</text>
<text x="301.4" y="170.8">KOMPLET ZAWIERA:</text>
<text x="301.4" y="175.4">- ELEMENTY ZŁĄCZNE</text>
<text x="301.4" y="179.9">- KOTWY MOCUJĄCE NO-000000105-50- 2SZT.</text>
<text x="301.4" y="184.4">- PODKŁADKI POZIOMUJĄCE - 4SZT.</text>
<text x="379.7" y="247.8">EGG32</text>
<text x="41.4" y="254.5">EKSPOZYTOR PRZEZNACZONY JEST DO PREZENTACJI MATERIAŁÓW PŁASKICH MONTOWALNYCH</text>
<text x="41.4" y="259.1">NA PŁYCIE DREWNOPOCHODNEJ MIĘDZY INNYMI: PANELE PODŁOGOWE, DESKA, GLAZURA</text>
<text x="41.4" y="268.1">SZCZEGÓŁOWE INFORMACJE DOTYCZĄCE OBCIĄŻALNOŚCI EKSPOZYTORA ZNAJDUJĄ SIĘ W DTR SYSTEMU.</text>
<text x="311.6" y="268.1">EXPO.OBUSTR.</text>
<text x="305.5" y="272.6">GLAZURY, PODŁÓG</text>
<text x="305.1" y="277.1">ŚRODKOWY H- L- G-</text>
</g>
<g font-size="4.7" fill="#00f">
<text x="69.2" y="77.7" transform="rotate(-90 69.2 77.7)">L</text>
<text x="131.8" y="146.9">G</text>
<text x="69.2" y="192.7" transform="rotate(-90 69.2 192.7)">H</text>
</g>
<text font-size="3.9" x="362.3" y="253.8">A3</text>
<text font-size="3.2" x="354.9" y="267.2">SYMBOL</text>
<g font-size="2.4">
<text x="302.4" y="235.6">SPÓŁKA Z OGRANICZONĄ</text>
<text x="302.4" y="238.4">ODPOWIEDZIALNOŚCIĄ SP.K.</text>
<text x="300.7" y="244.7">Projekt jest własnością firmy</text>
<text x="300.7" y="247.5">RACKSYSTEM SPÓŁKA Z OGRANICZONĄ</text>
<text x="300.7" y="250.3">ODPOWIEDZIALNOŚCIĄ SP.K.</text>
<text x="300.7" y="253.1">I w żadnej części nie może być:</text>
<text x="300.7" y="256">kopiowany, udostępniany</text>
<text x="300.7" y="258.8">ani wykorzystywany jako</text>
<text x="300.7" y="261.6">dokumentacja przez firmy trzecie.</text>
</g>
<g font-size="2">
<text x="383.1" y="227.9">WYMIARY NIETOLEROWANE</text>
<text x="341" y="231.6">OSTRE</text>
<text x="359.5" y="228.9">NIE SKALUJ RYSUNKU</text>
<text x="383.1" y="230.4">WYKONAĆ WEDŁUG:</text>
<text x="341" y="234.1">KRAWĘDZIE</text>
<text x="341" y="236.6">STĘPIĆ</text>
<text x="339.9" y="245.4">WERSJA</text>
<text x="346.6" y="249.5">1</text>
<text x="340.6" y="257.7">2017-12-18</text>
<text x="340.7" y="253.8">DATA</text>
<text x="358.7" y="257.7">SKALA</text>
<text x="367" y="257.7">1:20</text>
<text x="373.9" y="253.8">WYKONAŁ:</text>
<text x="374.1" y="257.7">MASA ORIENTACYJNA:</text>
<text x="387.2" y="253.8">J. ŁOTYSZ</text>
<text x="339.7" y="262.3">NR RYSUNKU</text>
<text x="358.7" y="261.7">ARKUSZ 2</text>
<text x="374.1" y="261.7">ELEMENT:</text>
<text x="301" y="266.4">TYTUŁ:</text>
</g>
<text font-size="1.3" x="359" y="244">SYMBOL 2</text>
</svg>
